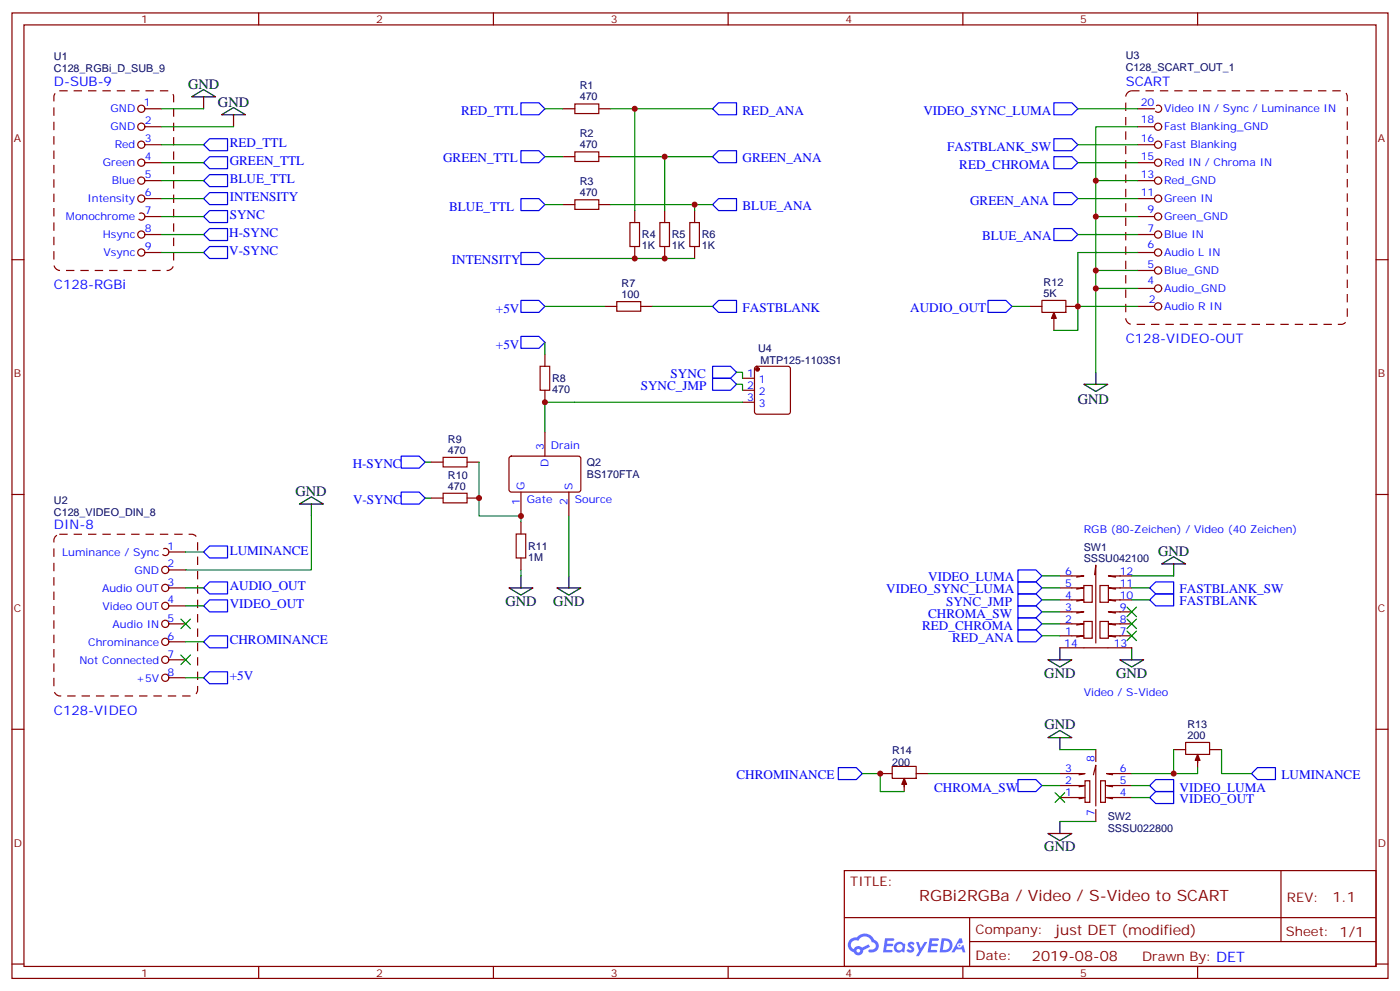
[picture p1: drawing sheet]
<svg xmlns="http://www.w3.org/2000/svg" width="412mm" height="292mm" viewBox="0 0 412 292" stroke-linecap="round" stroke-linejoin="round" font-family="sans-serif">
<g fill="none" stroke="#870000" stroke-width=".35">
<path d="M3.5 3.8h405.4v284.3h-405.4zM7.1 7.3h398.2v277.3h-398.2zM76.2 3.8v3.5M145.3 3.8v3.5M214.5 3.8v3.5M283.6 3.8v3.5M352.8 3.8v3.5M3.5 76.5h3.6M405.3 76.5h3.6M3.5 145.6h3.6M405.3 145.6h3.6M3.5 214.8h3.6"/>
<path d="M405.3 214.8h3.6M248.7 256.4h156.6v28.2h-156.6zM377.3 256.4v20.9M248.7 270.2h156.5M285.6 277.3h119.6M285.6 270.2v14.2M3.5 283.9h3.6M76.2 284.6v3.5M145.3 284.6v3.5M214.5 284.6v3.5M283.6 284.6v3.5M352.8 284.6v3.5"/>
<path d="M405.3 283.9h3.6"/>
</g>
<g fill="#5487ff">
<path d="M267.7 277.6a1.22 1.22 0 0 1 1.7 .2l-.4 .6a.47 .47 0 0 0-.3-.4 .47 .47 0 0 0-.5 .2l.1 .2a1.14 1.14 0 0 1 .8 1.8 1.14 1.14 0 0 1-1.9 0l-.2-.2 .5-.6 .7 .5a.29 .29 0 0 0 .3-.3 .29 .29 0 0 0-.2-.3 1.04 1.04 0 0 1-.6-1.7z"/>
<path d="M260.7 276.3h2.4l.3 .2-.2 .5-1.8 .1-.1 .8h1.5l.3 .4-.3 .4h-1.6l-.2 1.1h1.7l.2 .3-.2 .3-2.6 .1z"/>
<path d="M273.8 276.3h2.4l.3 .2-.1 .5-1.8 .1-.2 .8h1.6l.3 .4-.4 .4h-1.6l-.1 1.1h1.7l.2 .3-.2 .3-2.6 .1z"/>
<path d="M282.6 276.3h.7l.3 1.3-.6 .3a.69 .69 0 0 0-1 .3 .69 .69 0 0 0 .4 .9 .69 .69 0 0 0 .9-.6l.5-.2 .6 2.2h-.8l-.2-.9h-1.8l-.5 .9h-.8z"/>
<path d="M269.8 277.4h.8l.6 1.8 1.1-1.8h.9l-2.6 4.2h-.8l.9-1.5z"/>
<path d="M277.4 276.3l-.6 4.2h1.3a2.11 2.11 0 0 0 2.5-2.1 2.11 2.11 0 0 0-2.5-2.1zM278.1 277.1a1.39 1.39 0 0 1 1.7 1.4 1.39 1.39 0 0 1-1.8 1.3h-.3z"/>
<path d="M263.7 277.9a1.54 1.54 0 0 0-.1 2.2 1.54 1.54 0 0 0 2.2 .1l.6 .3 .3-2.3-.2-.3h-.4a1.49 1.49 0 0 0-2.4 0zM264 278.9a.94 .94 0 0 1 1.8 0 .94 .94 0 0 1-1.8 0z"/>
<path d="M250.4 276.7a2.18 2.18 0 0 0 1.1 3.7 1.44 1.44 0 0 0 1.6 .9 1.44 1.44 0 0 0 1.2-1.4l2-1.1-.5-.7-1.9 1a1.47 1.47 0 0 0-2.4 .4 1.39 1.39 0 0 1-.7-1.9 1.39 1.39 0 0 1 2-.5 2.12 2.12 0 0 1 2.2-1.3 2.12 2.12 0 0 1 1.9 1.7 1.14 1.14 0 0 1 1.1 1.4 1.14 1.14 0 0 1-1.7 .7 .43 .43 0 0 0-.5 .4 .43 .43 0 0 0 .4 .5 1.98 1.98 0 0 0 2.5-1.2 1.98 1.98 0 0 0-1.2-2.6 3.1 3.1 0 0 0-5.3-.6l-.9 .1zM252.3 280a.55 .55 0 0 1 1.1 0 .55 .55 0 0 1-1.1 0z"/>
<circle cx="282.6" cy="278.4" r=".26"/>
</g>
<path d="M17.6 26.7h31.8a1.76 1.76 0 0 1 1.8 1.8v49.4a1.89 1.89 0 0 1-1.8 1.8h-31.8a1.89 1.89 0 0 1-1.7-1.8v-49.4a1.89 1.89 0 0 1 1.7-1.8M333.4 26.7h61.7a1.76 1.76 0 0 1 1.8 1.8v65.3a1.89 1.89 0 0 1-1.8 1.7h-61.7a1.89 1.89 0 0 1-1.8-1.7v-65.3a1.89 1.89 0 0 1 1.8-1.8M342.2 32a1.06 1.06 0 0 0-1.5-.9 1.06 1.06 0 0 0-.3 1.7 1.06 1.06 0 0 0 1.7-.4l.1-.4M42.7 63.8a1.06 1.06 0 0 0-1.5-1 1.06 1.06 0 0 0-.3 1.8 1.06 1.06 0 0 0 1.7-.5l.1-.3M17.6 157.3h38.8a1.76 1.76 0 0 1 1.8 1.8v44.1a1.89 1.89 0 0 1-1.8 1.8h-38.8a1.89 1.89 0 0 1-1.7-1.8v-44.1a1.89 1.89 0 0 1 1.7-1.8M49.7 162.6a1.06 1.06 0 0 0-1.4-1 1.06 1.06 0 0 0-.3 1.7 1.06 1.06 0 0 0 1.7-.4v-.3" fill="none" stroke="#870000" stroke-width=".35" stroke-dasharray="2.1 2.1"/>
<g fill="none" stroke="#870000" stroke-width=".35">
<path d="M42.7 37.3h4.9M42.7 32h4.9M165.8 32h3.5M169.3 30.6h7.1v2.8h-7.1zM176.4 32h3.5M335.1 37.3h5M335.1 32h5M42.7 58.5h4.9M42.7 53.2h4.9M42.7 47.9h4.9M42.7 42.6h4.9M165.8 46.1h3.5"/>
<path d="M169.3 44.7h7.1v2.9h-7.1zM169.3 58.8h7.1v2.9h-7.1zM176.4 46.1h3.5M335.1 58.5h5M335.1 53.2h5M335.1 47.9h5M335.1 42.6h5M42.7 63.8h4.9M42.7 74.4h4.9M42.7 69.1h4.9M165.8 60.3h3.5M176.4 60.3h3.5"/>
<path d="M185.6 65.5h2.8v7.1h-2.8zM187 62v3.5M187 72.6v3.5M194.4 65.5h2.8v7.1h-2.8zM195.8 62v3.5M195.8 72.6v3.5M203.2 65.5h2.8v7.1h-2.8zM204.6 62v3.5M204.6 72.6v3.5M335.1 63.8h5M335.1 74.4h5M335.1 69.1h5"/>
<path d="M335.1 79.7h5M178.2 90.2h3.5M181.7 88.8h7v2.9h-7zM188.7 90.2h3.6M303.4 90.2h3.5M306.9 88.5h7.1v3.5h-7.1zM310.4 93.8v3.5M314 90.2h3.5M335.1 84.9h5M335.1 90.2h5M159.1 107.9h2.8v7h-2.8zM160.5 104.4v3.5"/>
<path d="M160.5 114.9v3.6M218.7 111.4h3.5M218.7 114.9h3.5M218.7 118.5h3.5M222.5 108.1l.5-.2h9.1l.5 .2 .2 .5v12.7l-.2 .5-.5 .2h-9.1l-.5-.2-.3-.5v-12.7zM127 136.1h3.5M130.5 134.7h7.1v2.8h-7.1zM137.6 136.1h3.5M150.2 134.5l.4-.2 20.1 .1 .4 .6-.1 9.5-.6 .4h-20l-.5-.7v-9.2zM160.5 127.3v7M127 146.7h3.5M130.5 145.3h7.1v2.8h-7.1z"/>
<path d="M137.6 146.7h3.5M152 157.3h2.9v7h-2.9zM153.5 144.9v7.1M153.5 153.7v3.6M167.6 144.9v7.1M49.7 162.6h5M49.7 167.9h5M49.7 173.1h5M49.7 178.4h5M153.5 164.3v3.6M312.2 176.7h7.1l-2.2 .3M312.2 173.1h7.1l-2.2 .4"/>
<path d="M312.2 169.6h7.1l-2.2 .4M319.3 172.4h2.4v5h-2.4zM322.4 169.3l.4-2.9v23M324 172.4h2.5v5h-2.5zM329.8 173.1h3.6M329.8 176.7h3.6M329.8 169.6h3.6M330 176.7h-3.5l2.1 .3M330 173.1h-3.5l2.1 .4M330 169.6h-3.5l2.1 .4M49.7 183.7h5M49.7 189h5"/>
<path d="M49.7 194.3h5M49.7 199.6h5M312.2 187.3h7.1l-2.2 .3M312.2 183.7h7.1l-2.2 .4M312.2 180.2h7.1l-2.2 .4M312.2 190.8h21.2M319.3 183h2.4v5h-2.4zM324 183h2.5v5h-2.5zM329.8 183.7h3.6M329.8 187.3h3.6M329.8 180.2h3.6M330 187.3h-3.5l2.1 .3"/>
<path d="M330 183.7h-3.5l2.1 .4M330 180.2h-3.5l2.1 .4M349.2 218.7h7.1v3.5h-7.1zM259.3 227.8h3.5M262.8 225.7h7.1v3.5h-7.1zM266.3 229.6v3.5M269.9 227.8h3.5M312.2 234.9h7.4l-1.7 .3M312.2 231.4h7.4l-1.7 .3M312.2 227.8h7.4l-1.7 .4M319.6 229.9h1.4v6.4h-1.4zM322.1 228.2l.7-2.8v11.9"/>
<path d="M322.8 220.8v3.5M322.8 238.4v3.5M324.2 229.9h1.4v6.4h-1.4zM333.4 234.9h-7.4l1.7 .3M333.4 231.4h-7.4l1.7 .3M333.4 227.8h-7.4l1.7 .4M345.7 220.8h3.5M352.8 222.5v3.6M356.3 220.8h3.5"/>
<circle cx="41.6" cy="32" r="1.06"/>
<circle cx="41.6" cy="37.3" r="1.06"/>
<circle cx="341.1" cy="37.3" r="1.06"/>
<circle cx="41.6" cy="53.2" r="1.06"/>
<circle cx="41.6" cy="58.5" r="1.06"/>
<circle cx="41.6" cy="47.9" r="1.06"/>
<circle cx="41.6" cy="42.6" r="1.06"/>
<circle cx="341.1" cy="58.5" r="1.06"/>
<circle cx="341.1" cy="42.6" r="1.06"/>
<circle cx="341.1" cy="47.9" r="1.06"/>
<circle cx="341.1" cy="53.2" r="1.06"/>
<circle cx="41.6" cy="69.1" r="1.06"/>
<circle cx="41.6" cy="74.4" r="1.06"/>
<circle cx="341.1" cy="79.7" r="1.06"/>
<circle cx="341.1" cy="69.1" r="1.06"/>
<circle cx="341.1" cy="74.4" r="1.06"/>
<circle cx="341.1" cy="63.8" r="1.06"/>
<circle cx="341.1" cy="84.9" r="1.06"/>
<circle cx="341.1" cy="90.2" r="1.06"/>
<circle cx="48.7" cy="167.9" r="1.06"/>
<circle cx="48.7" cy="178.4" r="1.06"/>
<circle cx="48.7" cy="173.1" r="1.06"/>
<circle cx="48.7" cy="189" r="1.06"/>
<circle cx="48.7" cy="194.3" r="1.06"/>
<circle cx="48.7" cy="183.7" r="1.06"/>
<circle cx="48.7" cy="199.6" r="1.06"/>
</g>
<g fill="#870000" stroke="#870000" stroke-width=".35">
<path d="M310.4 92l.7 1.8h-1.4z"/>
<path d="M352.8 222.2l.7 1.7h-1.4z"/>
<path d="M266.3 229.2l.8 1.8h-1.5z"/>
<circle cx="223.1" cy="108.8" r=".53"/>
</g>
<g fill="none" stroke="#00f" stroke-width=".35">
<path d="M153.5 30.3h5.2l1.8 1.7-1.8 1.8h-5.2zM209.9 32l1.8-1.7h5.3v3.5h-5.3zM310.4 30.3h5.3l1.8 1.7-1.8 1.8h-5.3zM60 42.6l1.7-1.7h5.3v3.5h-5.3zM60 53.2l1.7-1.8h5.3v3.6h-5.3zM60 58.5l1.7-1.8h5.3v3.6h-5.3zM61.7 46.1h5.3v3.6h-5.3l-1.7-1.8zM153.5 44.4h5.2l1.8 1.7-1.8 1.8h-5.2zM153.5 58.5h5.2l1.8 1.8-1.8 1.7h-5.2zM209.9 46.1l1.8-1.7h5.3v3.5h-5.3zM310.4 40.9h5.3l1.8 1.7-1.8 1.8h-5.3zM310.4 46.1h5.3l1.8 1.8-1.8 1.8h-5.3z"/>
<path d="M310.4 56.7h5.3l1.8 1.8-1.8 1.8h-5.3zM60 63.8l1.7-1.8h5.3v3.5h-5.3zM60 69.1l1.7-1.8h5.3v3.5h-5.3zM60 74.4l1.7-1.8h5.3v3.5h-5.3zM153.5 74.4h5.2l1.8 1.7-1.8 1.8h-5.2zM209.9 60.3l1.8-1.8h5.3v3.5h-5.3zM310.4 67.3h5.3l1.8 1.8-1.8 1.7h-5.3zM153.5 88.5h5.2l1.8 1.7-1.8 1.8h-5.2zM153.5 99.1h5.2l1.8 1.7-1.8 1.8h-5.2zM209.9 90.2l1.8-1.7h5.3v3.5h-5.3zM291 88.5h5.3l1.8 1.7-1.8 1.8h-5.3zM209.9 111.4h5.3l1.8 1.8-1.8 1.7h-5.3z"/>
<path d="M209.9 107.9h5.3l1.8 1.7-1.8 1.8h-5.3zM118.2 134.3h5.3l1.7 1.8-1.7 1.8h-5.3zM118.2 144.9h5.3l1.7 1.8-1.7 1.7h-5.3zM60 162.6l1.7-1.8h5.3v3.5h-5.3zM60 173.1l1.7-1.7h5.3v3.5h-5.3zM60 178.4l1.7-1.7h5.3v3.5h-5.3zM299.9 174.9h5.3l1.7 1.8-1.7 1.7h-5.3zM299.9 171.4h5.3l1.7 1.7-1.7 1.8h-5.3zM299.9 167.9h5.3l1.7 1.7-1.7 1.8h-5.3zM299.9 178.4h5.3l1.7 1.8-1.7 1.8h-5.3zM338.7 173.1l1.7-1.7h5.3v3.5h-5.3zM338.7 176.7l1.7-1.8h5.3v3.5h-5.3z"/>
<path d="M60 189l1.7-1.7h5.3v3.5h-5.3zM61.7 197.8h5.3v3.6h-5.3l-1.7-1.8zM299.9 185.5h5.3l1.7 1.8-1.7 1.7h-5.3zM299.9 182h5.3l1.7 1.7-1.7 1.8h-5.3zM246.9 226.1h5.3l1.8 1.7-1.8 1.8h-5.3zM299.9 229.6h5.3l1.7 1.8-1.7 1.7h-5.3zM338.7 231.4l1.7-1.8h5.3v3.5h-5.3zM338.7 234.9l1.7-1.8h5.3v3.5h-5.3zM368.7 227.8l1.7-1.7h5.3v3.5h-5.3z"/>
</g>
<g fill="none" stroke="#000" stroke-width=".35">
<path d="M56.4 28.5l3.6-2.1 3.5 2.1zM60 28.5v3.5M65.3 33.8l3.5-2.1 3.5 2.1zM68.8 33.8v3.5M319.3 113.2h7l-3.5 2.1zM322.8 109.6v3.6M88.2 148.4l3.5-2.1 3.5 2.1zM91.7 148.4v3.6M149.9 173.1h7.1l-3.5 2.2zM153.5 169.6v3.5M164 173.1h7.1l-3.5 2.2zM167.6 169.6v3.5"/>
<path d="M342.2 166.1l3.5-2.1 3.5 2.1zM345.7 166.1v3.5M308.7 194.3h7l-3.5 2.1zM312.2 190.8v3.5M329.8 194.3h7.1l-3.5 2.1zM333.4 190.8v3.5M308.7 217.2l3.5-2.1 3.5 2.1zM312.2 217.2v3.6M308.7 245.5h7l-3.5 2.1zM312.2 241.9v3.6"/>
</g>
<g fill="none" stroke="#008700" stroke-width=".35">
<path d="M47.6 32h12.4M47.6 37.3h21.2M160.5 32h5.3M179.9 32h30M187 32v30M317.5 32h17.6M335.1 37.3h-12.3v72.3M47.6 42.6h12.4M47.6 47.9h12.4M47.6 53.2h12.4M47.6 58.5h12.4M160.5 46.1h5.3"/>
<path d="M179.9 46.1h30M195.8 46.1v15.9M317.5 42.6h17.6M317.5 47.9h17.6M317.5 58.5h17.6M322.8 53.2h12.3M47.6 63.8h12.4M47.6 69.1h12.4M47.6 74.4h12.4M160.5 60.3h5.3M160.5 76.1h44.1M179.9 60.3h30"/>
<path d="M204.6 60.3v1.7M317.5 69.1h17.6M322.8 63.8h12.3M322.8 79.7h12.3M335.1 74.4h-17.6v15.8h17.6M160.5 90.2h17.7M192.3 90.2h17.6M298.1 90.2h5.3M317.5 90.2v7.1h-7.1M322.8 84.9h12.3M160.5 100.8v3.6M217 113.2h1.7v1.7"/>
<path d="M217 109.6h1.7v1.8M218.7 118.5h-58.2v8.8M125.2 136.1h1.8M141.1 136.1v15.9h12.4v1.7M91.7 152v15.9h-37M125.2 146.7h1.8M167.6 152v17.6M54.7 162.6h5.3M54.7 173.1h5.3M54.7 178.4h5.3M153.5 167.9v1.7M306.9 173.1h5.3"/>
<path d="M306.9 169.6h5.3M306.9 176.7h5.3M333.4 173.1h5.3M333.4 169.6h12.3M333.4 176.7h5.3M54.7 189h5.3M54.7 199.6h5.3M306.9 183.7h5.3M306.9 187.3h5.3M306.9 180.2h5.3M254 227.8h5.3v5.3h7M273.4 227.8h38.8"/>
<path d="M306.9 231.4h5.3M312.2 220.8h10.6M333.4 231.4h5.3M333.4 234.9h5.3M345.7 220.8v7h-12.3M352.8 226.1v1.7h-7.1M359.8 220.8v7h8.9M312.2 241.9h10.6"/>
</g>
<g fill="#c00">
<circle cx="345.7" cy="227.8" r=".88"/>
<circle cx="187" cy="76.1" r=".88"/>
<circle cx="322.8" cy="84.9" r=".88"/>
<circle cx="322.8" cy="63.8" r=".88"/>
<circle cx="322.8" cy="53.2" r=".88"/>
<circle cx="322.8" cy="79.7" r=".88"/>
<circle cx="195.8" cy="46.1" r=".88"/>
<circle cx="187" cy="32" r=".88"/>
<circle cx="204.6" cy="60.3" r=".88"/>
<circle cx="195.8" cy="76.1" r=".88"/>
<circle cx="317.5" cy="90.2" r=".88"/>
<circle cx="259.3" cy="227.8" r=".88"/>
<circle cx="160.5" cy="118.5" r=".88"/>
<circle cx="153.5" cy="152" r=".88"/>
<circle cx="141.1" cy="146.7" r=".88"/>
</g>
<g fill="#c00" stroke="#008700" stroke-width=".35">
<path d="M53.3 182.3l2.8 2.8zM56.1 182.3l-2.8 2.8z"/>
<path d="M53.3 192.9l2.8 2.8zM56.1 192.9l-2.8 2.8z"/>
<path d="M310.8 233.5l2.8 2.8zM313.6 233.5l-2.8 2.8z"/>
<path d="M332 178.8l2.8 2.8zM332 181.6l2.8-2.8z"/>
<path d="M332 182.3l2.8 2.8zM334.8 182.3l-2.8 2.8z"/>
<path d="M332 185.8l2.8 2.9zM334.8 185.8l-2.8 2.9z"/>
</g>
<text font-size="4.6" fill="#800" x="270.8" y="265.4">RGBi2RGBa / Video / S-Video to SCART</text>
<g font-size="4.2">
<text x="55.4" y="26.1">GND</text>
<text x="64.2" y="31.4">GND</text>
<text x="317.5" y="119.1">GND</text>
<text x="87" y="146">GND</text>
<text x="341.1" y="163.7">GND</text>
<text x="148.9" y="178.4">GND</text>
<text x="163" y="178.4">GND</text>
<text x="307.6" y="199.6">GND</text>
<text x="328.8" y="199.6">GND</text>
<text x="307.6" y="214.8">GND</text>
<text x="307.6" y="250.8">GND</text>
</g>
<g font-size="4.2" fill="#800">
<text x="392.5" y="265.7">1.1</text>
<text x="310.9" y="275.2">just DET (modified)</text>
<text x="304" y="283">2019-08-08</text>
</g>
<g font-size="3.9" fill="#00f">
<text x="15.9" y="25.2">D-SUB-9</text>
<text x="331.6" y="25.3">SCART</text>
<text x="135.8" y="34">RED_TTL</text>
<text x="218.7" y="34">RED_ANA</text>
<text x="272" y="33.8">VIDEO_SYNC_LUMA</text>
<text x="67.7" y="43.4">RED_TTL</text>
<text x="130.5" y="47.7">GREEN_TTL</text>
<text x="218.7" y="47.7">GREEN_ANA</text>
<text x="279" y="44.4">FASTBLANK_SW</text>
<text x="67.7" y="48.7">GREEN_TTL</text>
<text x="67.7" y="54">BLUE_TTL</text>
<text x="282.6" y="49.7">RED_CHROMA</text>
<text x="67.7" y="59.2">INTENSITY</text>
<text x="67.7" y="64.5">SYNC</text>
<text x="132.3" y="62.2">BLUE_TTL</text>
<text x="218.7" y="61.8">BLUE_ANA</text>
<text x="285.8" y="60.4">GREEN_ANA</text>
<text x="67.6" y="69.9">H-SYNC</text>
<text x="289.3" y="70.7">BLUE_ANA</text>
<text x="67.6" y="75.2">V-SYNC</text>
<text x="133.1" y="77.8">INTENSITY</text>
<text x="15.9" y="85.2">C128-RGBi</text>
<text x="146.1" y="92.1">+5V</text>
<text x="218.7" y="91.9">FASTBLANK</text>
<text x="268.1" y="91.8">AUDIO_OUT</text>
<text x="331.6" y="101">C128-VIDEO-OUT</text>
<text x="146.1" y="102.7">+5V</text>
<text x="197.6" y="111.2">SYNC</text>
<text x="188.7" y="114.8">SYNC_JMP</text>
<text x="103.9" y="137.8">H-SYNC</text>
<text x="104" y="148.4">V-SYNC</text>
<text x="15.9" y="155.9">DIN-8</text>
<text x="67.7" y="163.3">LUMINANCE</text>
<text x="67.7" y="173.9">AUDIO_OUT</text>
<text x="273.4" y="171.2">VIDEO_LUMA</text>
<text x="67.7" y="179.2">VIDEO_OUT</text>
<text x="261.1" y="174.7">VIDEO_SYNC_LUMA</text>
<text x="278.7" y="178.6">SYNC_JMP</text>
<text x="347.5" y="174.8">FASTBLANK_SW</text>
<text x="347.5" y="178.3">FASTBLANK</text>
<text x="271.6" y="185.6">RED_CHROMA</text>
<text x="273.4" y="182.1">CHROMA_SW</text>
<text x="67.7" y="189.8">CHROMINANCE</text>
<text x="280.5" y="189.2">RED_ANA</text>
<text x="67.7" y="200.4">+5V</text>
<text x="15.9" y="210.5">C128-VIDEO</text>
<text x="217" y="229.5">CHROMINANCE</text>
<text x="275.2" y="233.3">CHROMA_SW</text>
<text x="347.5" y="233.3">VIDEO_LUMA</text>
<text x="377.5" y="229.4">LUMINANCE</text>
<text x="347.5" y="236.5">VIDEO_OUT</text>
</g>
<g font-size="3.9" fill="#800">
<text x="250.5" y="261">TITLE:</text>
<text x="379.1" y="265.7">REV:</text>
<text x="287.4" y="275.2">Company:</text>
<text x="378.7" y="275.8">Sheet: 1/1</text>
<text x="287.4" y="282.9">Date:</text>
<text x="336.4" y="282.9">Drawn By: DET</text>
</g>
<g font-size="3.2" fill="#800">
<text x="41.6" y="6.8">1</text>
<text x="110.8" y="6.8">2</text>
<text x="179.9" y="6.8">3</text>
<text x="249.1" y="6.8">4</text>
<text x="318.2" y="6.8">5</text>
<text x="4.1" y="41.9">A</text>
<text x="405.9" y="41.9">A</text>
<text x="4.1" y="111.1">B</text>
<text x="405.9" y="111.1">B</text>
<text x="4.1" y="180.2">C</text>
<text x="405.9" y="180.2">C</text>
<text x="4.1" y="249.3">D</text>
<text x="405.9" y="249.3">D</text>
<text x="41.6" y="287.6">1</text>
<text x="110.8" y="287.6">2</text>
<text x="179.9" y="287.6">3</text>
<text x="249.1" y="287.6">4</text>
<text x="318.2" y="287.6">5</text>
</g>
<g font-size="3.2" fill="#000080">
<text x="15.9" y="17.7">U1</text>
<text x="331.6" y="17.4">U3</text>
<text x="15.9" y="21.3">C128_RGBi_D_SUB_9</text>
<text x="331.6" y="20.9">C128_SCART_OUT_1</text>
<text x="170.8" y="29.6">470</text>
<text x="170.8" y="26.3">R1</text>
<text x="170.8" y="40.4">R2</text>
<text x="170.8" y="43.7">470</text>
<text x="170.8" y="57.8">470</text>
<text x="170.8" y="54.6">R3</text>
<text x="189.1" y="70.2">R4</text>
<text x="197.9" y="70.2">R5</text>
<text x="206.7" y="70.2">R6</text>
<text x="189.1" y="73.4">1K</text>
<text x="197.9" y="73.4">1K</text>
<text x="206.7" y="73.4">1K</text>
<text x="183.1" y="87.8">100</text>
<text x="183.1" y="84.5">R7</text>
<text x="307.4" y="87.4">5K</text>
<text x="307.4" y="84.2">R12</text>
<text x="223.3" y="103.6">U4</text>
<text x="224" y="107.2">MTP125-1103S1</text>
<text x="162.6" y="112.5">R8</text>
<text x="162.6" y="115.8">470</text>
<text x="132" y="130.4">R9</text>
<text x="131.9" y="133.6">470</text>
<text x="172.9" y="137.3">Q2</text>
<text x="132" y="141">R10</text>
<text x="172.9" y="140.8">BS170FTA</text>
<text x="15.9" y="148.3">U2</text>
<text x="131.9" y="144.2">470</text>
<text x="15.9" y="151.8">C128_VIDEO_DIN_8</text>
<text x="155.6" y="161.9">R11</text>
<text x="155.6" y="165.1">1M</text>
<text x="319.2" y="165.4">SSSU042100</text>
<text x="319.2" y="162.2">SW1</text>
<text x="349.8" y="214.4">R13</text>
<text x="349.8" y="217.6">200</text>
<text x="262.8" y="225.6">200</text>
<text x="262.8" y="222">R14</text>
<text x="326.3" y="244.9">SSSU022800</text>
<text x="326.3" y="241.4">SW2</text>
</g>
<g font-size="3.2" fill="#00f">
<text x="32.6" y="33.1">GND</text>
<text x="42.3" y="31.3">1</text>
<text x="336" y="31.3">20</text>
<text x="342.9" y="33.1">Video IN / Sync / Luminance IN</text>
<text x="32.6" y="38.4">GND</text>
<text x="42.7" y="41.9">3</text>
<text x="42.7" y="36.6">2</text>
<text x="336" y="36.3">18</text>
<text x="336" y="41.9">16</text>
<text x="342.9" y="38.4">Fast Blanking_GND</text>
<text x="33.8" y="43.7">Red</text>
<text x="42.7" y="47.2">4</text>
<text x="336" y="47.2">15</text>
<text x="342.9" y="43.7">Fast Blanking</text>
<text x="30.3" y="49">Green</text>
<text x="42.7" y="52.5">5</text>
<text x="336" y="52.5">13</text>
<text x="342.9" y="49">Red IN / Chroma IN</text>
<text x="25.7" y="59.5">Intensity</text>
<text x="32.9" y="54.3">Blue</text>
<text x="42.7" y="57.8">6</text>
<text x="336" y="57.8">11</text>
<text x="342.9" y="54.3">Red_GND</text>
<text x="342.9" y="59.5">Green IN</text>
<text x="19.4" y="64.8">Monochrome</text>
<text x="42.7" y="63.1">7</text>
<text x="338.1" y="62.7">9</text>
<text x="342.9" y="64.8">Green_GND</text>
<text x="30.3" y="70.1">Hsync</text>
<text x="42.7" y="68.4">8</text>
<text x="338.1" y="68.4">7</text>
<text x="342.9" y="70.1">Blue IN</text>
<text x="30.5" y="75.4">Vsync</text>
<text x="42.7" y="73.7">9</text>
<text x="338.1" y="73">6</text>
<text x="342.9" y="75.4">Audio L IN</text>
<text x="338.1" y="79">5</text>
<text x="338.1" y="83.5">4</text>
<text x="342.9" y="80.7">Blue_GND</text>
<text x="338.4" y="89.2">2</text>
<text x="342.9" y="86">Audio_GND</text>
<text x="342.9" y="91.3">Audio R IN</text>
<text x="220.1" y="111.1">1</text>
<text x="223.6" y="112.8">1</text>
<text x="220.1" y="114.6">2</text>
<text x="220.1" y="118.1">3</text>
<text x="223.6" y="116.3">2</text>
<text x="223.6" y="119.9">3</text>
<text x="160.2" y="132.6" transform="rotate(-90 160.2 132.6)">3</text>
<text x="161.6" y="137.5" transform="rotate(-90 161.6 137.5)">D</text>
<text x="162.3" y="132.3">Drain</text>
<text x="153.1" y="148.7" transform="rotate(-90 153.1 148.7)">1</text>
<text x="154.5" y="144.2" transform="rotate(-90 154.5 144.2)">G</text>
<text x="155.2" y="148.2">Gate</text>
<text x="167.2" y="148.7" transform="rotate(-90 167.2 148.7)">2</text>
<text x="168.6" y="144.2" transform="rotate(-90 168.6 144.2)">S</text>
<text x="169.3" y="148.2">Source</text>
<text x="49.4" y="161.9">1</text>
<text x="319.3" y="156.9">RGB (80-Zeichen) / Video (40 Zeichen)</text>
<text x="18.4" y="163.7">Luminance / Sync</text>
<text x="49.4" y="166.9">2</text>
<text x="39.6" y="169">GND</text>
<text x="49.4" y="172.5">3</text>
<text x="313.7" y="172.8">5</text>
<text x="313.7" y="169.3">6</text>
<text x="329.8" y="172.8">11</text>
<text x="329.8" y="169.3">12</text>
<text x="30.1" y="174.3">Audio OUT</text>
<text x="30.2" y="179.6">Video OUT</text>
<text x="49.4" y="177.4">4</text>
<text x="313.7" y="179.8">3</text>
<text x="313.7" y="176.3">4</text>
<text x="329.8" y="179.8">9</text>
<text x="329.8" y="176.3">10</text>
<text x="33.2" y="184.9">Audio IN</text>
<text x="49.4" y="183.1">5</text>
<text x="313.7" y="183.4">2</text>
<text x="329.8" y="183.4">8</text>
<text x="26" y="190.1">Chrominance</text>
<text x="49.4" y="188.4">6</text>
<text x="313.5" y="190.4">14</text>
<text x="313.7" y="186.9">1</text>
<text x="328.1" y="190.4">13</text>
<text x="329.8" y="186.9">7</text>
<text x="23.4" y="195.4">Not Connected</text>
<text x="49.4" y="193.7">7</text>
<text x="40.1" y="200.7">+5V</text>
<text x="49.4" y="199">8</text>
<text x="319.3" y="204.9">Video / S-Video</text>
<text x="313.7" y="227.5">3</text>
<text x="322.4" y="224.3" transform="rotate(-90 322.4 224.3)">8</text>
<text x="329.8" y="227.5">6</text>
<text x="313.7" y="231">2</text>
<text x="329.8" y="231">5</text>
<text x="313.7" y="234.5">1</text>
<text x="329.8" y="234.5">4</text>
<text x="322.4" y="240.4" transform="rotate(-90 322.4 240.4)">7</text>
</g>
</svg>
